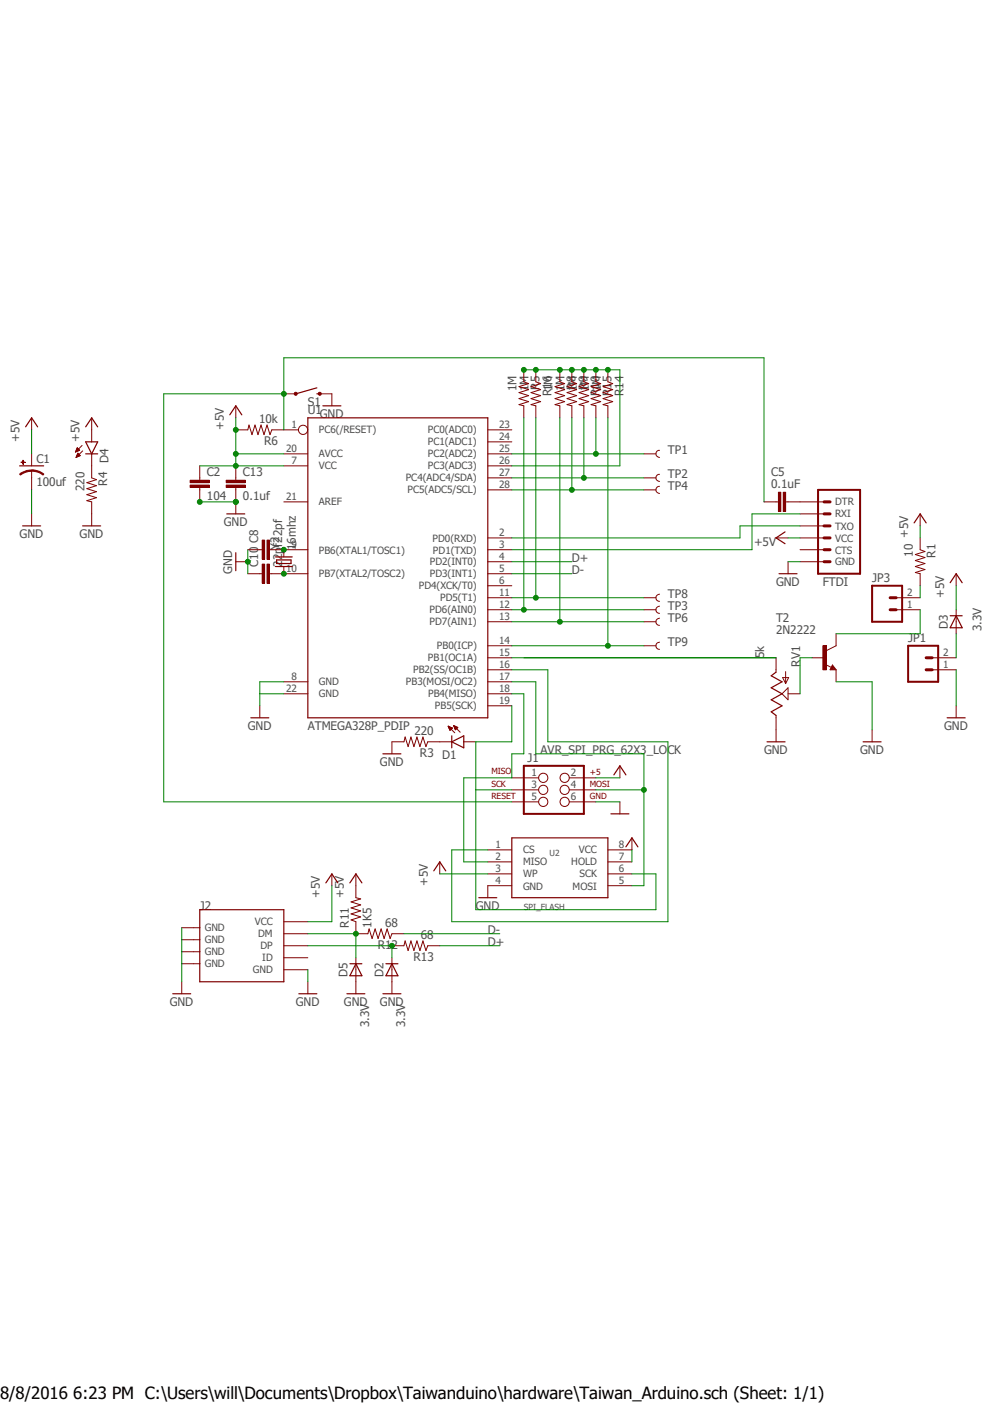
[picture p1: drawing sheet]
<svg xmlns="http://www.w3.org/2000/svg" width="210mm" height="297mm" viewBox="0 0 210 297" stroke-linecap="round" stroke-linejoin="round" font-family="sans-serif">
<path d="M1.8 73.9l206.4 144.1M208.2 73.9l-206.4 144.1" fill="none" stroke="#fff" stroke-width=".21"/>
<path d="M48.6 87.8l1.3-1.9 1.2 1.9M53 151.8h3.9M68.9 186.8l1.3-1.9 1.3 1.9M74 186.8l1.3-1.9 1.2 1.9M63.2 210.2h3.8M73.4 210.2h3.8M81 210.2h3.8" fill="none" stroke="#800000" stroke-width=".25"/>
<path d="M49.9 85.9v2.5M49.9 101.1v.5M49.9 103.1v.5M54.9 149.3v2.5M70.2 184.9v2.5M75.3 184.9v5l1 .3-2 .6 2 .6-2 .7 2 .6-2 .6 2 .7-2 .6 1 .4v2.5h2.5l.3-1 .6 2 .6-2 .7 2 .6-2 .6 2 .7-2 .6 2 .4-1h2.5M65.1 207.7v2.5M75.3 207.7v2.5M82.9 200.1h2.5l.3-1 .6 2 .6-2 .6 2 .7-2 .6 2 .7-2 .6 2 .4-1h2.5M82.9 207.7v2.5" fill="none" stroke="#800000" stroke-width=".21"/>
<path d="M47.8 102.6h4.1v.5h-4.1z" fill-rule="evenodd" fill="#800000"/>
<path d="M47.8 102.6h4.1v.5h-4.1z" fill="none" stroke="#800000" stroke-width=".21"/>
<path d="M47.8 101.6h4.1v.5h-4.1z" fill-rule="evenodd" fill="#800000"/>
<g fill="none" stroke="#800000" stroke-width=".21">
<path d="M49.9 98.6v2.5M49.9 90.9h2.5l.3-1 .6 2 .6-2 .7 2 .6-2 .6 2 .7-2 .6 2 .4-1h5.6M60 98.6h5.1M60 96h5.1M103.2 98.6h5M103.2 96h5M103.2 93.5h5M103.2 90.9h5M47.8 101.6h4.1v.5h-4.1zM49.9 103.6v5.1M54.9 116.3h.6M57 116.3h.5"/>
<path d="M60 119.8v1.6h5.1M60 106.2h5.1M65.1 116.3h-5.1v1.5M103.2 116.3h5M103.2 118.8h5M103.2 113.8h5M103.2 103.6h5M103.2 101.1h5M103.2 121.4h5M103.2 139.1h5M103.2 136.6h5M103.2 131.5h5"/>
<path d="M103.2 129h5M103.2 126.4h5M103.2 123.9h5M60 144.2h5.1M60 146.8h5.1M103.2 149.3h5M103.2 144.2h5M103.2 146.8h5M103.2 141.7h5"/>
<circle cx="64.1" cy="90.9" r=".98"/>
</g>
<path d="M65.1 88.4h38.1v63.4h-38.1zM48 108.7h3.8M58.3 117.8h3.5M58.3 119.8h3.5M58.5 118.4h3.1v.8h-3.1z" fill="none" stroke="#800000" stroke-width=".25"/>
<path d="M56.5 114.3h.5v4h-.5z" fill-rule="evenodd" fill="#800000"/>
<path d="M56.5 114.3h.5v4h-.5z" fill="none" stroke="#800000" stroke-width=".21"/>
<path d="M55.5 114.3h.5v4h-.5z" fill-rule="evenodd" fill="#800000"/>
<path d="M52.4 116.3h2.5M55.5 114.3h.5v4h-.5zM57.5 116.3h2.5M54.9 121.4h.6M57 121.4h.5" fill="none" stroke="#800000" stroke-width=".21"/>
<path d="M56.5 119.3h.5v4.1h-.5z" fill-rule="evenodd" fill="#800000"/>
<path d="M56.5 119.3h.5v4.1h-.5z" fill="none" stroke="#800000" stroke-width=".21"/>
<path d="M55.5 119.3h.5v4.1h-.5z" fill-rule="evenodd" fill="#800000"/>
<g fill="none" stroke="#800000" stroke-width=".21">
<path d="M136.2 96h2.5M139.5 95.3a.76 .76 0 0 0-.8 .7 .76 .76 0 0 0 .8 .8M49.9 118.8h2.5M55.5 119.3h.5v4.1h-.5zM136.2 101.1h2.5M136.2 103.6h2.5M139.5 100.3a.76 .76 0 0 0-.8 .8 .76 .76 0 0 0 .8 .8M139.5 102.9a.76 .76 0 0 0-.8 .7 .76 .76 0 0 0 .8 .8M169.2 118.8h5.1M169.2 106.2h5.1M169.2 108.7h5.1M169.2 111.3h5.1"/>
<path d="M169.2 113.8h5.1M169.2 116.3h5.1M194.6 113.8v2.5l1 .4-2 .6 2 .6-2 .7 2 .6-2 .6 2 .7-2 .6 1 .3v2.5M194.6 108.7v2.6M52.4 121.4h2.5M57.5 121.4h2.5M136.2 129h2.5M136.2 131.5h2.5M136.2 126.4h2.5M136.2 136.6h2.5M139.5 128.2a.76 .76 0 0 0-.8 .8 .76 .76 0 0 0 .8 .8M139.5 130.8a.76 .76 0 0 0-.8 .7 .76 .76 0 0 0 .8 .8"/>
<path d="M139.5 125.7a.76 .76 0 0 0-.8 .7 .76 .76 0 0 0 .8 .8M139.5 135.8a.76 .76 0 0 0-.8 .8 .76 .76 0 0 0 .8 .8M164.1 139.1v3.1M164.1 151.3v5.6M165.5 143.3h1.3l-.6 1.3zM166.2 142.1v2.5M166.7 145.5v2.5l-1.3-1.2zM166.7 146.8h2.5M184.4 154.4v2.5M103.2 179.8h5M108.2 164.5h5.7M108.2 167.1h5.7"/>
<path d="M108.2 169.6h5.7M120.4 164.5h5.6M120.4 167.1h5.6M120.4 169.6h5.6M128.6 179.8h5M131.1 162v2.5M131.1 169.6v2.6M103.2 182.3h5M103.2 184.9h5M103.2 187.4h5M128.6 182.3h5M128.6 184.9h5"/>
<path d="M128.6 187.4h5"/>
<circle cx="114.9" cy="169.6" r=".98"/>
<circle cx="114.9" cy="164.5" r=".98"/>
<circle cx="114.9" cy="167.1" r=".98"/>
<circle cx="119.4" cy="169.6" r=".98"/>
<circle cx="119.4" cy="164.5" r=".98"/>
<circle cx="119.4" cy="167.1" r=".98"/>
</g>
<path d="M67 83.3h.6M67 82l-4.4 1.3M49.9 116.9v3.8M193.3 110.6l1.3-1.9 1.3 1.9M162.2 156.9h3.8M164.1 142.2l-1 .8 2.3 1.2-2.3 1.3 2.3 1.3-2.3 1.2 2.3 1.3-2.3 1.3 1 .7M182.5 156.9h3.9M108.2 177.2h20.4v12.7h-20.4zM129.2 172.2h3.8M129.8 163.9l1.3-1.9 1.3 1.9" fill="none" stroke="#800000" stroke-width=".25"/>
<path d="M173 103.6h8.9v17.8h-8.9zM110.8 162h12.7v10.2h-12.7z" fill="none" stroke="#800000" stroke-width=".42"/>
<path d="M174.3 111.3h1.3M174.3 108.7h1.3M174.3 106.2h1.3M174.3 116.3h1.3M174.3 113.8h1.3M174.3 118.8h1.3" fill="none" stroke="#800000" stroke-width=".64"/>
<path d="M62.3 83.1h.5v.4l-.2 .2-.3-.2z" fill-rule="evenodd" fill="#800000"/>
<path d="M62.3 83.1h.5v.4l-.2 .2-.3-.2z" fill="none" stroke="#800000" stroke-width=".21"/>
<path d="M67.4 83.1h.5v.4l-.3 .2-.2-.2z" fill-rule="evenodd" fill="#800000"/>
<g fill="none" stroke="#800000" stroke-width=".21">
<path d="M16 95.5h.1M16 95.5h.3M16.1 95.4h.5M16.1 95.3h.7M16.1 95.2h.7M16.1 96.7h.1M16.2 95.1h.5M16.2 96.6h.2M16.2 96.5h.4M16.2 95h.4M16.2 96.4h.6M16.3 94.9h.3"/>
<path d="M16.3 96.4h.6M16.3 94.8h.1M16.3 96.3h.5M16.3 94.7l-.3 .9M16.3 94.7l.5 .5-.8 .4M16.3 94.7h.1M16.3 96.2h.5M16.4 96.1h.3M16.4 96h.2M16.5 95.9l-.4 .9M16.5 95.9l.5 .5-.9 .4M16.5 95.9h.1"/>
<path d="M17.4 94.2l-1.4 1.4M17.5 95.4l-1.4 1.4M19.4 88.4v5.1M19.4 96v5.1l1 .4-2 .6 2 .6-2 .7 2 .6-2 .6 2 .7-2 .6 1 .3v5.1M60 83.3h2.6M67.4 83.1h.5v.4l-.3 .2-.2-.2zM67.6 83.3h2.6v2.6M164.1 113.8h2.6M164.1 106.2h.5M166.2 106.2h.5M166.7 118.8v2.6M94.8 153.6l1.4 1.4"/>
<path d="M94.8 153.6l.9 .4M94.8 153.6l.4 .9 .5-.5M94.8 153.7h.2M94.8 153.6h.1M94.9 153.8h.3M94.9 153.9h.6M95 154h.7M95 154.1h.6M95 154.2h.5M95.1 154.3h.3M95.1 154.3h.2M95.2 154.4h.1"/>
<path d="M95.5 156.9h-5l-.4 1-.6-2-.7 2-.6-2-.7 2-.6-2-.6 2-.6-2-.3 1h-2.5v2.6M95.9 153.5l1.4 1.4M95.9 153.5l.9 .4-.5 .5zM96 153.5h.1M96 153.6h.3M96.1 153.7h.4M96.1 153.8h.6M96.1 154h.6M96.1 153.9h.7M96.2 154.1h.4M96.2 154.2h.3M96.3 154.3h.1"/>
<path d="M98.1 156.9h2.5"/>
</g>
<path d="M18.1 93.5h2.6l-1.3 2.5zM18.1 96h2.6M18.1 90.3l1.3-1.9 1.3 1.9M68.3 85.9h3.8M17.5 111.3h3.8M166 112.5l-1.9 1.3 1.9 1.2M164.8 121.4h3.8M81 159.5h3.8M95.5 156.9l2.6-1.2v2.5zM95.5 155.7v2.5" fill="none" stroke="#800000" stroke-width=".25"/>
<path d="M165.7 104.1h.5v4.1h-.5z" fill-rule="evenodd" fill="#800000"/>
<path d="M165.7 104.1h.5v4.1h-.5z" fill="none" stroke="#800000" stroke-width=".21"/>
<path d="M164.6 104.1h.5v4.1h-.5z" fill-rule="evenodd" fill="#800000"/>
<g fill="none" stroke="#800000" stroke-width=".21">
<path d="M110.8 78.2v2.6l1 .4-2 .6 2 .6-2 .7 2 .6-2 .6 2 .7-2 .6 1 .3v2.5M113.3 78.2v2.6l1 .4-2 .6 2 .6-2 .7 2 .6-2 .6 2 .7-2 .6 1 .3v2.5M118.4 78.2v2.6l1 .4-2 .6 2 .6-2 .7 2 .6-2 .6 2 .7-2 .6 1 .3v2.5M120.9 78.2v2.6l1.1 .4-2.1 .6 2.1 .6-2.1 .7 2.1 .6-2.1 .6 2.1 .7-2.1 .6 1 .3v2.5M123.5 78.2v2.6l1 .4-2 .6 2 .6-2 .7 2 .6-2 .6 2 .7-2 .6 1 .3v2.5M126 78.2v2.6l1 .4-2 .6 2 .6-2 .7 2 .6-2 .6 2 .7-2 .6 1 .3v2.5M128.6 78.2v2.6l1 .4-2 .6 2 .6-2 .7 2 .6-2 .6 2 .7-2 .6 1 .3v2.5M6.7 88.4v2.5M6.7 108.7v2.6M161.6 106.2h2.5M164.6 104.1h.5v4.1h-.5zM166.7 106.2h2.5"/>
<path d="M176.8 136.6l-2 1M189.5 129h5.1M189.5 126.4h5.1M174.6 140.6l1.2 .6M176.1 140.7l.7 1h-1.2zM133.6 177.2v2.6M93 182.3v2.6M103.2 187.4v2.5"/>
</g>
<path d="M5.4 90.3l1.3-1.9 1.3 1.9M4.8 111.3h3.8M176.1 141.2l.1 .2h-.4l.3-.5 .5 .7h-.8M132.4 179.2l1.2-2 1.3 2M91.7 184.2l1.3-1.9 1.3 1.9M101.3 189.9h3.8" fill="none" stroke="#800000" stroke-width=".25"/>
<path d="M184.4 123.9h6.4v7.6h-6.4z" fill="none" stroke="#800000" stroke-width=".42"/>
<path d="M188.3 126.4h1.2M188.3 129h1.2" fill="none" stroke="#800000" stroke-width=".64"/>
<path d="M174 136.6h.8v5.1h-.8z" fill-rule="evenodd" fill="#800000"/>
<path d="M6.7 99.6v1.5M171.7 139.1h2.6M174 136.6h.8v5.1h-.8zM176.8 134.1v2.5M176.8 141.7v2.5" fill="none" stroke="#800000" stroke-width=".21"/>
<path d="M4.1 98.6h5.1" fill="none" stroke="#800000" stroke-width=".25"/>
<path d="M6.7 99.4a4.2 4.2 0 0 1 2.6 .9l-.2 .2a3.8 3.8 0 0 0-2.4-.8z" fill-rule="evenodd" fill="#800000"/>
<path d="M6.7 99.4a4.2 4.2 0 0 1 2.6 .9l-.2 .2a3.8 3.8 0 0 0-2.4-.8z" fill="none" stroke="#800000" stroke-width=".21"/>
<path d="M4.1 100.3l.3-.2a3.7 3.7 0 0 1 2.3-.7v.3a3.9 3.9 0 0 0-2.4 .8z" fill-rule="evenodd" fill="#800000"/>
<path d="M4.1 100.3l.3-.2a3.7 3.7 0 0 1 2.3-.7v.3a3.9 3.9 0 0 0-2.4 .8z" fill="none" stroke="#800000" stroke-width=".21"/>
<path d="M4.4 97.7l.9 .1z" fill-rule="evenodd" fill="#800000"/>
<path d="M4.4 97.7l.9 .1z" fill="none" stroke="#800000" stroke-width=".21"/>
<path d="M4.8 97.4l.1 .8z" fill-rule="evenodd" fill="#800000"/>
<path d="M4.8 97.4l.1 .8zM6.7 96v2.6M6.7 101.1v2.5M42.2 101.1v.5M42.2 103.1v.5" fill="none" stroke="#800000" stroke-width=".21"/>
<path d="M40.2 102.6h4.1v.5h-4.1z" fill-rule="evenodd" fill="#800000"/>
<path d="M40.2 102.6h4.1v.5h-4.1z" fill="none" stroke="#800000" stroke-width=".21"/>
<path d="M40.2 101.6h4.1v.5h-4.1z" fill-rule="evenodd" fill="#800000"/>
<g fill="none" stroke="#800000" stroke-width=".21">
<path d="M42.2 98.6v2.5M40.2 101.6h4.1v.5h-4.1zM42.2 103.6v2.6M197.1 139.1h5.1M202.2 121.4v2.5M202.2 129v5.1M197.1 141.7h5.1M202.2 149.3v2.5M38.4 196.3h3.8M38.4 198.8h3.8M60 197.5h5.1M60 195h5.1"/>
<path d="M38.4 201.3h3.8M38.4 203.9h3.8M38.4 207.7v2.5M60 205.1h5.1M60 202.6h5.1M60 200.1h5.1M75.3 202.6v5.1M82.9 202.6v5.1"/>
</g>
<path d="M201 130.3h2.5M201 123.3l1.2-1.9 1.3 1.9M202.2 130.3l1.3 2.5h-2.5zM200.3 151.8h3.8M42.2 192.4h17.8v15.3h-17.8zM36.5 210.2h3.8M74 203.9h2.5M75.3 203.9l1.2 2.5h-2.5zM81.6 203.9h2.6M82.9 203.9l1.3 2.5h-2.6z" fill="none" stroke="#800000" stroke-width=".25"/>
<path d="M192.1 136.6h6.3v7.6h-6.3z" fill="none" stroke="#800000" stroke-width=".42"/>
<path d="M195.9 139.1h1.2M195.9 141.7h1.2" fill="none" stroke="#800000" stroke-width=".64"/>
<circle cx="49.9" cy="106.2" r=".51" fill="#008000"/>
<circle cx="49.9" cy="106.2" r=".51" fill="none" stroke="#008000" stroke-width=".21"/>
<circle cx="49.9" cy="106.2" r=".51" fill="#008000"/>
<g fill="none" stroke="#008000" stroke-width=".21">
<path d="M42.2 106.2h7.7"/>
<circle cx="49.9" cy="106.2" r=".51"/>
</g>
<circle cx="42.2" cy="106.2" r=".51" fill="#008000"/>
<g fill="none" stroke="#008000" stroke-width=".21">
<path d="M52.4 116.3v5.1M54.9 146.8h5.1M60 144.2h-5.1v5.1"/>
<circle cx="42.2" cy="106.2" r=".51"/>
</g>
<circle cx="52.4" cy="118.8" r=".51" fill="#008000"/>
<g fill="none" stroke="#008000" stroke-width=".21">
<path d="M49.9 88.4v10.2M49.9 96h10.1M6.7 103.6v5.1M166.7 118.8h2.5M176.8 144.2h7.6v10.2M202.2 141.7v7.6M126 169.6h5.1M38.4 196.3v11.4M70.2 187.4v7.6h-5.1M65.1 205.1v2.6"/>
<circle cx="52.4" cy="118.8" r=".51"/>
</g>
<circle cx="49.9" cy="98.6" r=".51" fill="#008000"/>
<circle cx="49.9" cy="98.6" r=".51" fill="none" stroke="#008000" stroke-width=".21"/>
<circle cx="49.9" cy="96" r=".51" fill="#008000"/>
<circle cx="49.9" cy="96" r=".51" fill="none" stroke="#008000" stroke-width=".21"/>
<circle cx="49.9" cy="90.9" r=".51" fill="#008000"/>
<g fill="none" stroke="#008000" stroke-width=".21">
<path d="M6.7 90.9v5.1M42.2 98.6h17.8M166.7 113.8h2.5M194.6 111.3v2.5M202.2 123.9v5.1M126 164.5h5.1M133.6 179.8v2.5M65.1 197.5h10.2v5.1M93 184.9h10.2"/>
<circle cx="49.9" cy="90.9" r=".51"/>
</g>
<circle cx="75.3" cy="197.5" r=".51" fill="#008000"/>
<g fill="none" stroke="#008000" stroke-width=".21">
<path d="M65.1 200.1h17.8v2.5"/>
<circle cx="75.3" cy="197.5" r=".51"/>
</g>
<circle cx="82.9" cy="200.1" r=".51" fill="#008000"/>
<g fill="none" stroke="#008000" stroke-width=".21">
<path d="M60 83.3h-25.4v86.3h73.6M60 90.9v-15.2h101.6v30.5M108.2 118.8h12.7M108.2 121.4h12.7M108.2 149.3v7.6h-7.6v35.5h38.1v-7.5h-5.1M100.6 167.1h7.6M85.4 197.5h20.3M93 200.1h12.7"/>
<circle cx="82.9" cy="200.1" r=".51"/>
</g>
<circle cx="60" cy="83.3" r=".51" fill="#008000"/>
<g fill="none" stroke="#008000" stroke-width=".21">
<path d="M108.2 146.8h2.6v12.7h-2.6v5h-10.1v17.8h5.1M108.2 144.2h5.1v15.3h22.9v27.9h-2.6M126 167.1h10.2"/>
<circle cx="60" cy="83.3" r=".51"/>
</g>
<circle cx="136.2" cy="167.1" r=".51" fill="#008000"/>
<circle cx="136.2" cy="167.1" r=".51" fill="none" stroke="#008000" stroke-width=".21"/>
<circle cx="60" cy="116.3" r=".51" fill="#008000"/>
<circle cx="60" cy="116.3" r=".51" fill="none" stroke="#008000" stroke-width=".21"/>
<circle cx="60" cy="121.4" r=".51" fill="#008000"/>
<g fill="none" stroke="#008000" stroke-width=".21">
<path d="M128.6 88.4v48.2M108.2 136.6h28"/>
<circle cx="60" cy="121.4" r=".51"/>
</g>
<circle cx="128.6" cy="136.6" r=".51" fill="#008000"/>
<g fill="none" stroke="#008000" stroke-width=".21">
<path d="M108.2 96h28M126 88.4v7.6"/>
<circle cx="128.6" cy="136.6" r=".51"/>
</g>
<circle cx="126" cy="96" r=".51" fill="#008000"/>
<g fill="none" stroke="#008000" stroke-width=".21">
<path d="M123.5 88.4v12.7M108.2 101.1h28"/>
<circle cx="126" cy="96" r=".51"/>
</g>
<circle cx="123.5" cy="101.1" r=".51" fill="#008000"/>
<g fill="none" stroke="#008000" stroke-width=".21">
<path d="M120.9 88.4v15.2M108.2 103.6h28"/>
<circle cx="123.5" cy="101.1" r=".51"/>
</g>
<circle cx="120.9" cy="103.6" r=".51" fill="#008000"/>
<g fill="none" stroke="#008000" stroke-width=".21">
<path d="M113.3 88.4v38M169.2 111.3h-12.7v2.5h-48.3M169.2 108.7h-10.2v7.6h-50.8M108.2 126.4h28"/>
<circle cx="120.9" cy="103.6" r=".51"/>
</g>
<circle cx="113.3" cy="126.4" r=".51" fill="#008000"/>
<g fill="none" stroke="#008000" stroke-width=".21">
<path d="M110.8 88.4v40.6M108.2 129h28M171.7 139.1h-2.5v7.7M108.2 141.7h7.7v15.2h25.4v38.1h-45.8v-15.2h7.7"/>
<circle cx="113.3" cy="126.4" r=".51"/>
</g>
<circle cx="110.8" cy="129" r=".51" fill="#008000"/>
<g fill="none" stroke="#008000" stroke-width=".21">
<path d="M118.4 88.4v43.1M108.2 131.5h28"/>
<circle cx="110.8" cy="129" r=".51"/>
</g>
<circle cx="118.4" cy="131.5" r=".51" fill="#008000"/>
<g fill="none" stroke="#008000" stroke-width=".21">
<path d="M110.8 78.2h20.3v20.4"/>
<circle cx="118.4" cy="131.5" r=".51"/>
</g>
<circle cx="110.8" cy="78.2" r=".51" fill="#008000"/>
<circle cx="110.8" cy="78.2" r=".51" fill="none" stroke="#008000" stroke-width=".21"/>
<circle cx="113.3" cy="78.2" r=".51" fill="#008000"/>
<circle cx="113.3" cy="78.2" r=".51" fill="none" stroke="#008000" stroke-width=".21"/>
<circle cx="118.4" cy="78.2" r=".51" fill="#008000"/>
<circle cx="118.4" cy="78.2" r=".51" fill="none" stroke="#008000" stroke-width=".21"/>
<circle cx="120.9" cy="78.2" r=".51" fill="#008000"/>
<circle cx="120.9" cy="78.2" r=".51" fill="none" stroke="#008000" stroke-width=".21"/>
<circle cx="123.5" cy="78.2" r=".51" fill="#008000"/>
<circle cx="123.5" cy="78.2" r=".51" fill="none" stroke="#008000" stroke-width=".21"/>
<circle cx="126" cy="78.2" r=".51" fill="#008000"/>
<circle cx="126" cy="78.2" r=".51" fill="none" stroke="#008000" stroke-width=".21"/>
<circle cx="128.6" cy="78.2" r=".51" fill="#008000"/>
<g fill="none" stroke="#008000" stroke-width=".21">
<path d="M108.2 98.6h22.9M108.2 139.1h55.9M194.6 129v5.1h-17.8M194.6 123.9v2.5M202.2 134.1v5"/>
<circle cx="128.6" cy="78.2" r=".51"/>
</g>
<text font-size="3.6" x="0" y="296">8/8/2016 6:23 PM C:\Users\will\Documents\Dropbox\Taiwanduino\hardware\Taiwan_Arduino.sch (Sheet: 1/1)</text>
<g font-size="2.5" fill="#505050">
<text x="109.3" y="82.8" transform="rotate(-90 109.3 82.8)">1M</text>
<text x="111.8" y="82.8" transform="rotate(-90 111.8 82.8)">1M</text>
<text x="114.1" y="82.4" transform="rotate(-90 114.1 82.4)">R5</text>
<text x="116.6" y="83.8" transform="rotate(-90 116.6 83.8)">R16</text>
<text x="116.9" y="82.8" transform="rotate(-90 116.9 82.8)">1M</text>
<text x="119.4" y="82.8" transform="rotate(-90 119.4 82.8)">1M</text>
<text x="121.7" y="82.4" transform="rotate(-90 121.7 82.4)">R8</text>
<text x="122" y="82.8" transform="rotate(-90 122 82.8)">1M</text>
<text x="124.2" y="82.4" transform="rotate(-90 124.2 82.4)">R9</text>
<text x="124.5" y="82.8" transform="rotate(-90 124.5 82.8)">1M</text>
<text x="126.8" y="83.8" transform="rotate(-90 126.8 83.8)">R10</text>
<text x="127" y="82.8" transform="rotate(-90 127 82.8)">1M</text>
<text x="129.3" y="83.8" transform="rotate(-90 129.3 83.8)">R15</text>
<text x="131.9" y="83.8" transform="rotate(-90 131.9 83.8)">R14</text>
<text x="54.8" y="89.4">10k</text>
<text x="65.1" y="87.6">U1</text>
<text x="65.1" y="85.9">S1</text>
<text x="67.7" y="88.4">GND</text>
<text x="4.1" y="93.5" transform="rotate(-90 4.1 93.5)">+5V</text>
<text x="16.8" y="93.5" transform="rotate(-90 16.8 93.5)">+5V</text>
<text x="47.3" y="90.9" transform="rotate(-90 47.3 90.9)">+5V</text>
<text x="55.8" y="94.2">R6</text>
<text x="7.7" y="97.9">C1</text>
<text x="22.9" y="98" transform="rotate(-90 22.9 98)">D4</text>
<text x="43.8" y="100.7">C2</text>
<text x="51.4" y="100.7">C13</text>
<text x="141.3" y="96">TP1</text>
<text x="141.3" y="101.1">TP2</text>
<text x="163.1" y="100.7">C5</text>
<text x="7.7" y="102.7">100uf</text>
<text x="17.9" y="103.9" transform="rotate(-90 17.9 103.9)">220</text>
<text x="22.6" y="102.7" transform="rotate(-90 22.6 102.7)">R4</text>
<text x="43.8" y="105.8">104</text>
<text x="51.4" y="105.8">0.1uf</text>
<text x="141.3" y="103.6">TP4</text>
<text x="163.1" y="103.3">0.1uF</text>
<text x="4.1" y="113.8">GND</text>
<text x="16.8" y="113.8">GND</text>
<text x="47.3" y="111.3">GND</text>
<text x="192.1" y="113.8" transform="rotate(-90 192.1 113.8)">+5V</text>
<text x="54.6" y="119.8" transform="rotate(-90 54.6 119.8)">C10</text>
<text x="54.6" y="114.8" transform="rotate(-90 54.6 114.8)">C8</text>
<text x="59" y="116.3" transform="rotate(-90 59 116.3)">Y2</text>
<text x="59.6" y="119.8" transform="rotate(-90 59.6 119.8)">22pf22pf</text>
<text x="62.6" y="116.3" transform="rotate(-90 62.6 116.3)">16mhz</text>
<text x="120.9" y="118.8">D+</text>
<text x="159.5" y="115.6">+5V</text>
<text x="193.1" y="117.8" transform="rotate(-90 193.1 117.8)">10</text>
<text x="197.9" y="118" transform="rotate(-90 197.9 118)">R1</text>
<text x="49.1" y="121.3" transform="rotate(-90 49.1 121.3)">GND</text>
<text x="120.9" y="121.4">D-</text>
<text x="164.1" y="123.9">GND</text>
<text x="174" y="123.9">FTDI</text>
<text x="184.4" y="123.1">JP3</text>
<text x="141.3" y="129">TP3</text>
<text x="141.3" y="131.5">TP6</text>
<text x="141.3" y="126.5">TP8</text>
<text x="164.1" y="131.5">T2</text>
<text x="199.7" y="126.5" transform="rotate(-90 199.7 126.5)">+5V</text>
<text x="141.3" y="136.6">TP9</text>
<text x="164.1" y="134.1">2N2222</text>
<text x="192.1" y="135.8">JP1</text>
<text x="200.5" y="133.1" transform="rotate(-90 200.5 133.1)">D3</text>
<text x="207.6" y="133.6" transform="rotate(-90 207.6 133.6)">3.3V</text>
<text x="161.6" y="139.2" transform="rotate(-90 161.6 139.2)">5k</text>
<text x="169.2" y="141" transform="rotate(-90 169.2 141)">RV1</text>
<text x="52.4" y="154.4">GND</text>
<text x="65.1" y="154.4">ATMEGA328P_PDIP</text>
<text x="87.7" y="155.4">220</text>
<text x="199.7" y="154.4">GND</text>
<text x="88.8" y="160.2">R3</text>
<text x="93.5" y="160.5">D1</text>
<text x="111.6" y="161.2">J1</text>
<text x="114.3" y="159.5">AVR_SPI_PRG_62X3_LOCK</text>
<text x="161.6" y="159.5">GND</text>
<text x="181.9" y="159.5">GND</text>
<text x="80.3" y="162">GND</text>
<text x="67.7" y="189.9" transform="rotate(-90 67.7 189.9)">+5V</text>
<text x="72.7" y="189.9" transform="rotate(-90 72.7 189.9)">+5V</text>
<text x="90.5" y="187.4" transform="rotate(-90 90.5 187.4)">+5V</text>
<text x="42.2" y="192.4">J2</text>
<text x="73.7" y="196.3" transform="rotate(-90 73.7 196.3)">R11</text>
<text x="78.6" y="196.3" transform="rotate(-90 78.6 196.3)">1K5</text>
<text x="81.5" y="196">68</text>
<text x="100.6" y="192.4">GND</text>
<text x="103.2" y="197.5">D-</text>
<text x="79.9" y="200.8">R12</text>
<text x="87.5" y="203.4">R13</text>
<text x="89" y="198.5">68</text>
<text x="103.2" y="200.1">D+</text>
<text x="73.5" y="206.7" transform="rotate(-90 73.5 206.7)">D5</text>
<text x="81.1" y="206.7" transform="rotate(-90 81.1 206.7)">D2</text>
<text x="35.9" y="212.8">GND</text>
<text x="62.6" y="212.8">GND</text>
<text x="72.7" y="212.8">GND</text>
<text x="80.3" y="212.8">GND</text>
<text x="78.1" y="217.3" transform="rotate(-90 78.1 217.3)">3.3V</text>
<text x="85.7" y="217.3" transform="rotate(-90 85.7 217.3)">3.3V</text>
</g>
<g font-size="2.1" fill="#505050">
<text x="60.5" y="95.6">20</text>
<text x="61.6" y="90.6">1</text>
<text x="67.4" y="91.7">PC6(/RESET)</text>
<text x="90.5" y="94.2">PC1(ADC1)</text>
<text x="90.5" y="91.7">PC0(ADC0)</text>
<text x="105.5" y="95.6">25</text>
<text x="105.5" y="93.1">24</text>
<text x="105.5" y="90.6">23</text>
<text x="61.6" y="98.2">7</text>
<text x="67.4" y="99.3">VCC</text>
<text x="67.4" y="96.8">AVCC</text>
<text x="85.8" y="101.9">PC4(ADC4/SDA)</text>
<text x="90.5" y="99.3">PC3(ADC3)</text>
<text x="90.5" y="96.8">PC2(ADC2)</text>
<text x="105.5" y="100.7">27</text>
<text x="105.5" y="98.2">26</text>
<text x="60.5" y="105.8">21</text>
<text x="67.4" y="106.9">AREF</text>
<text x="86.2" y="104.4">PC5(ADC5/SCL)</text>
<text x="105.5" y="103.3">28</text>
<text x="176.6" y="106.9">DTR</text>
<text x="105.5" y="113.4">2</text>
<text x="176.6" y="109.5">RXI</text>
<text x="176.6" y="112">TXO</text>
<text x="61.6" y="116">9</text>
<text x="67.4" y="117.1">PB6(XTAL1/TOSC1)</text>
<text x="90.9" y="119.6">PD2(INT0)</text>
<text x="91.5" y="114.6">PD0(RXD)</text>
<text x="91.6" y="117.1">PD1(TXD)</text>
<text x="105.5" y="118.5">4</text>
<text x="105.5" y="116">3</text>
<text x="176.6" y="114.6">VCC</text>
<text x="176.6" y="117.1">CTS</text>
<text x="176.6" y="119.6">GND</text>
<text x="60.5" y="121">10</text>
<text x="67.4" y="122.1">PB7(XTAL2/TOSC2)</text>
<text x="88.6" y="124.7">PD4(XCK/T0)</text>
<text x="90.9" y="122.1">PD3(INT1)</text>
<text x="105.5" y="123.6">6</text>
<text x="105.5" y="121">5</text>
<text x="90.8" y="129.8">PD6(AIN0)</text>
<text x="93.1" y="127.2">PD5(T1)</text>
<text x="105.5" y="131.2">13</text>
<text x="105.5" y="128.7">12</text>
<text x="105.5" y="126.1">11</text>
<text x="191.9" y="128.7">1</text>
<text x="191.9" y="126.1">2</text>
<text x="90.8" y="132.3">PD7(AIN1)</text>
<text x="92.4" y="137.4">PB0(ICP)</text>
<text x="105.5" y="136.3">14</text>
<text x="61.6" y="143.9">8</text>
<text x="87.4" y="142.5">PB2(SS/OC1B)</text>
<text x="90.5" y="139.9">PB1(OC1A)</text>
<text x="105.5" y="143.9">17</text>
<text x="105.5" y="141.4">16</text>
<text x="105.5" y="138.8">15</text>
<text x="199.5" y="141.4">1</text>
<text x="199.5" y="138.8">2</text>
<text x="60.5" y="146.4">22</text>
<text x="67.4" y="145">GND</text>
<text x="67.4" y="147.5">GND</text>
<text x="85.9" y="145">PB3(MOSI/OC2)</text>
<text x="90.6" y="147.5">PB4(MISO)</text>
<text x="105.5" y="149">19</text>
<text x="105.5" y="146.4">18</text>
<text x="92" y="150.1">PB5(SCK)</text>
<text x="112.4" y="164.2">1</text>
<text x="112.4" y="166.7">3</text>
<text x="120.7" y="164.2">2</text>
<text x="120.7" y="166.7">4</text>
<text x="112.4" y="169.2">5</text>
<text x="120.7" y="169.2">6</text>
<text x="104.8" y="179.4">1</text>
<text x="130.9" y="179.4">8</text>
<text x="104.8" y="181.9">2</text>
<text x="104.8" y="184.5">3</text>
<text x="110.6" y="180.6">CS</text>
<text x="110.6" y="183.1">MISO</text>
<text x="110.6" y="185.6">WP</text>
<text x="120.8" y="183.1">HOLD</text>
<text x="122.4" y="180.6">VCC</text>
<text x="122.6" y="185.6">SCK</text>
<text x="130.9" y="181.9">7</text>
<text x="130.9" y="184.5">6</text>
<text x="104.8" y="187">4</text>
<text x="110.6" y="188.2">GND</text>
<text x="121.1" y="188.2">MOSI</text>
<text x="130.9" y="187">5</text>
<text x="43.3" y="197">GND</text>
<text x="53.9" y="195.7">VCC</text>
<text x="43.3" y="199.6">GND</text>
<text x="43.3" y="202.1">GND</text>
<text x="54.6" y="198.3">DM</text>
<text x="55.1" y="200.8">DP</text>
<text x="55.5" y="203.4">ID</text>
<text x="43.3" y="204.6">GND</text>
<text x="53.5" y="205.9">GND</text>
</g>
<g font-size="1.8" fill="#800000">
<text x="103.9" y="166.6">SCK</text>
<text x="103.9" y="163.8">MISO</text>
<text x="124.8" y="166.5">MOSI</text>
<text x="124.8" y="164">+5</text>
<text x="103.9" y="169.1">RESET</text>
<text x="124.8" y="169.1">GND</text>
</g>
<g font-size="1.8" fill="#505050">
<text x="116.2" y="181.1">U2</text>
<text x="110.8" y="192.4">SPI_FLASH</text>
</g>
</svg>
